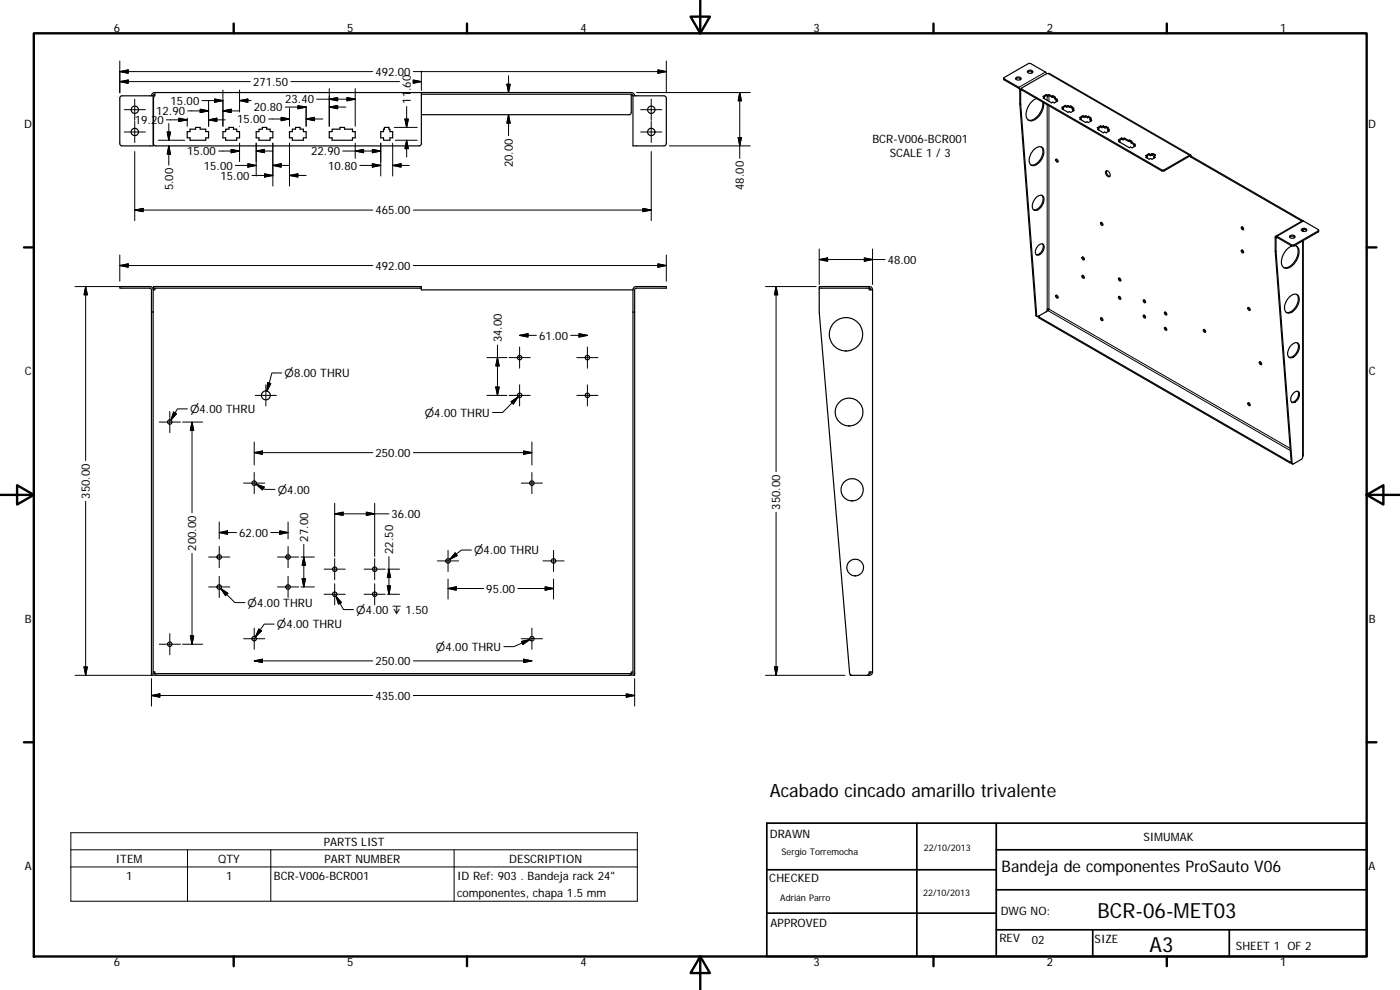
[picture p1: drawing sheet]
<svg xmlns="http://www.w3.org/2000/svg" width="420mm" height="297mm" viewBox="0 0 420 297" stroke-linecap="round" stroke-linejoin="round" font-family="sans-serif">
<g fill="none" stroke="#000" stroke-width=".36">
<path d="M36.1 29l.5-.3h9.4v15.1h-9.4l-.5-.4-.1-14zM46.5 27.8l-.7 .2-.3 .7M46.5 28.3h-.3l-.2 .4M46.5 27.8v.9l-.4 .7v13.7l.1 .5 .5 .2h79.1l.4-.2 .3-.5v-15.3M46.5 27.8h143l.6 .2 .4 .7M56.2 39.5h.8v-.7h1.7v-.6h1.4v.6h1.7v.7h.8v1.9h-.8v.7h-4.8v-.7h-.8zM66.9 39.5h.8v-.7h1v-.6h1.4v.6h.9v.7h.9v1.9h-.9v.7h-3.3v-.7h-.8zM76.9 39.5h.8v-.7h1v-.6h1.3v.6h1.1v.7h.8v1.9h-.8v.7h-3.4v-.7h-.8zM86.9 39.5h.8v-.7h1v-.6h1.4v.6h.9v.7h.9v1.9h-.9v.7h-3.3v-.7h-.8zM98.8 39.5h.9v-.7h2.3v-.6h1.4v.6h2.4v.7h.8v1.9h-.8v.7h-6.1v-.7h-.9zM115.4 38.2h1.3v.6h.3v.7h.8v1.9h-.8v.7h-1.9v-.7h-.8v-1.9h.8v-.7h.3zM126.5 28.3h63"/>
<path d="M189.5 28.3v5.5l-.5 .6h-62.5M189.5 28.3h.2l.3 .4M190 28.7h9.3l.6 .4 .1 14-.4 .6-9.6 .1zM301.2 23.5l.2 .5 4.6 2.7 .1 4.4M304.9 23.7a1.05 1.05 0 0 1 1.5 0M304.9 23.3a.92 .92 0 0 1 1.5 .4 .91 .91 0 0 1-1.6-.2zM306.3 31.2l-.2-.1 4.8 63.5 .3 .4M306.3 31.2l4.8 63.6 .3 .2 .5-.3M306.6 26.5l.1 .6 42 24.2h.7l7.6-4.4 .2 .1M308.4 21.7a1.1 1.1 0 0 1 1.5 0M308.4 21.3a.78 .78 0 0 1 .9-.3 .78 .78 0 0 1 .6 .8 .78 .78 0 0 1-.9 .3 .78 .78 0 0 1-.6-.8zM311.1 29.6a5.2 5.2 0 0 0-2.9 5.9 1.62 1.62 0 0 0 2.6 .2 5.6 5.6 0 0 0 2.4-4.9"/>
<path d="M312.9 30.6a5.1 5.1 0 0 1-3.8 5.5l-.5-.1M313.5 29.2l-.4 .2 2.5 1.5 .4-.3 .4 .3 1-.6-.4-.2M313.5 29.2l-.2 .4M314 28.3l-1 .6 .5 .3M314 28.7l-.7 .4M314 28.3v.4M314 28.3l.4 .3M314 28.7l.4 .2M314.2 22.1l-.5-.5-4.8-2.6-7.5 4.3v.4l4.7 2.7 .2 .7v4.1M314.4 28.6v.3M314.9 28.4l-.5 .2M314.9 28.4l.9 .5"/>
<path d="M314.9 28.4v.3M314.9 28.7l-.5 .2M314.9 28.7l.9 .5M315.8 28.9v.3M316 28.7l.7 .5-.2 .1v.3l.6 .4M316 28.7v.4M316 29.1l1.3 .7-.3 .3M316 28.7l-.2 .2M316 29.1l-.2 .1M317 30.1l.2 .4M319.1 32.5l-.1 .4M319.7 31.6l-1 .6 .4 .3"/>
<path d="M319.7 31.6l.4 .3M319.7 31.9l-.7 .5M319.7 31.6v.3M319.7 31.9l.4 .3M320.1 31.9v.3M320.5 31.6l-.4 .3M320.5 32l-.4 .2M320.5 31.6v.4M320.5 31.6l.5 .4M320.5 32l.5 .3M321 32v.3M321.3 31.8l.7 .4-.2 .2"/>
<path d="M321.3 31.8v.3M321.3 32.1l.5 .3M321.3 31.8l-.3 .2M321.3 32.1l-.3 .2M321.8 32.4l.5 .3-.4 .2 .5 .2-1 .6-.5-.2-.4 .2-1.8-1 .4-.2M321.8 32.4l.2 .5M321.9 32.9l.2 .4M324.5 35.5l-.2 .4M325 34.7l-1 .6 .5 .2M325 34.7l.4 .2M325 35l-.7 .4M325 34.7v.3"/>
<path d="M325 35l.4 .3M325.4 34.9v.4M325.8 34.7l-.4 .2M325.8 35l-.4 .3M325.8 34.7v.3M325.8 34.7l.6 .3M325.8 35l.6 .3M326.4 35v.3M326.6 34.9l.8 .4-.3 .1M326.6 34.9v.3M326.6 35.2l.5 .2M326.6 34.9l-.2 .1"/>
<path d="M326.6 35.2l-.2 .1M327.1 35.4l.5 .3-.4 .3 .4 .2-1 .6-.4-.3-.4 .2-1.7-1 .4-.2M327.1 35.4l.2 .5M327.2 36l.2 .4M329.7 38.6l-.3 .2 1.7 1 .4-.2 .4 .3 1-.6-.4-.3M329.7 38.6l-.1 .4M330.3 37.7l-1 .6 .4 .3M330.3 38.1l-.7 .4M330.3 37.7v.4M330.3 37.7l.4 .3M330.3 38.1l.4 .2M330.7 38v.3"/>
<path d="M331.1 37.8l.5 .3M331.1 37.8v.3M331.1 38.1l-.4 .2M331.1 38.1l.5 .3M331.1 37.8l-.4 .2M331.6 38.1v.3M331.9 37.9l.7 .4-.3 .2M331.9 37.9v.3M331.9 38.2l.5 .3M331.9 37.9l-.3 .2M331.9 38.2l-.3 .2M332.3 38.5v.3l.3 .2"/>
<path d="M332.3 38.5l.6 .3-.4 .2M332.5 39l.2 .5M310.3 44.9a1.69 1.69 0 0 1 2.8-.2 4.1 4.1 0 0 1-3.2 5 1.88 1.88 0 0 1-.7-3zM310.9 59.3a1.36 1.36 0 0 1 2.3-.2 3.3 3.3 0 0 1-2.7 4 2.07 2.07 0 0 1-.1-3.2zM312.5 44.1a3.6 3.6 0 0 1-1.1 4.8l-.9 .5-1.1 .1M312.7 58.6a3 3 0 0 1-2.5 4.3M316.9 47.9a.44 .44 0 0 1 .5 .2 .44 .44 0 0 1-.1 .5zM317.1 47.8l.5 .7M331.9 51.3a1.08 1.08 0 0 1 1.1 .5 1.08 1.08 0 0 1-.1 1.2 1.2 1.2 0 0 1-1-1.7zM332.1 51.2a1.31 1.31 0 0 0 1 1.7M336.1 42.2l-.4 .2 3.2 1.9 .4-.2 .5 .3 1-.6-.5-.3 .4-.2-1.3-.7M336.1 42.2l-.1 .4"/>
<path d="M336.6 41.4l-1 .6 .5 .2M336.6 41.7l-.7 .4M336.6 41.4v.3M336.6 41.4l.4 .3M336.6 41.7l.4 .3M337 41.7v.3M337.5 41.7l1.2 .8M337.5 41.4l-.5 .3M337.5 41.7l-.5 .3M337.5 41.4v.3M337.5 41.4l1.2 .8M338.7 42.2v.3"/>
<path d="M339 42l.7 .4-.3 .2M339 42v.3M339 42.3l.4 .3M339 42l-.3 .2M339 42.3l-.3 .2M339.4 42.6v.3l1 .6M340.3 43.5l.2 .4M344.3 47l-.4 .2 1 .6 .4-.3 .4 .3 1-.6-.4-.2M344.3 47l-.2 .3M344.8 46.1l-1 .6 .5 .3M344.8 46.4l-.7 .5M344.8 46.1v.3"/>
<path d="M344.8 46.1l.5 .3M344.8 46.4l.5 .3M345.3 46.4v.3M345.6 46.5l.2 .1M345.6 46.1l-.3 .3M345.6 46.1l.2 .1M345.6 46.1v.4M345.6 46.5l-.3 .2M345.8 46.2v.4M346.1 46.1l.7 .4-.3 .2M346.1 46.1v.3M346.1 46.4l.4 .3"/>
<path d="M346.1 46.1l-.3 .1M346.1 46.4l-.3 .2M346.3 47l.1 .4M346.5 46.7l.2 .1-.4 .2M346.5 46.7v.1M357.2 47l33.5 19.3M357.3 46.5l-42.4-24.4h-.9l-7.4 4.4 .1 .3 42.1 24.2h.6l7.7-4.5h.2l.2 .4M357.5 46.9l33.5 19.4M357.5 46.9l-.3 .1M311.7 73.6a.95 .95 0 0 1 1.3-.3 .95 .95 0 0 1 .3 1.3 1.96 1.96 0 0 1-2.3 1.8 2.21 2.21 0 0 1 .7-2.8zM312.9 73.2a2.32 2.32 0 0 1-1.9 3.2M324.8 77.1a.47 .47 0 0 1 .5 .3 .47 .47 0 0 1-.2 .6l-.4-.5z"/>
<path d="M325 77.1l.4 .8M330.4 66.8a.46 .46 0 0 1 .5 .3 .46 .46 0 0 1-.2 .5l-.3-.3zM330.5 66.7l.5 .8M372.6 68.1a.47 .47 0 0 1 .5 .3 .47 .47 0 0 1-.2 .6l-.4-.5zM372.6 75a.46 .46 0 0 1 .5 .3 .46 .46 0 0 1-.2 .6l-.4-.5zM372.8 68.1l.4 .7M372.8 75l.4 .7M382.9 70.9l8-4.6 4.8 2.7-.1 .3-7.5 4.3-4.9-2.7h-.3l-.2 4.4M383 75.5l-.3-.2 4.8 63.6 .4 .3M387 71.2l.8-.4 .8 .4M387.1 70.8a.79 .79 0 0 1 .9-.3 .79 .79 0 0 1 .5 .8 .8 .8 0 0 1-.9 .3 .8 .8 0 0 1-.5-.8zM388.5 73.7a1.9 1.9 0 0 1 1.3 2.5 5 5 0 0 1-3.9 4.3 1.92 1.92 0 0 1-1.3-2.6 5.7 5.7 0 0 1 3.1-4.1"/>
<path d="M388.9 73.8a3.9 3.9 0 0 1-.6 5 2.92 2.92 0 0 1-3.1 1.4M390.6 69.1l.8-.3 .7 .3M390.7 66.3h.1M390.7 68.7a.79 .79 0 0 1 .8-.2 .79 .79 0 0 1 .6 .7 .91 .91 0 0 1-1.5-.3zM391.1 72.2v64.5l-.4 1-2.7 1.6-.2-.3-4.8-63.5M391.1 68.8v.6M395.7 69.1l-.1 .5-7.5 4.3-5.1-2.7v4.3M46 87v115.6h-.5v-109h.5M46.1 86h80.4v.5h-80.4zM46.5 86.5a.35 .35 0 0 1 0 .5 .35 .35 0 0 1-.5 0l-.3-.7-.5-.3h-9.2v.5l9.2 .1 .3 .4v6.6M126.5 86.5v.5h63.5M190 87v6.6"/>
<path d="M190 87l.3-.8 .7-.2h9v.5h-9l-.5 .2v.3v115.6h-.5v-109h.5M245.9 86.5v7.1l9.1 108.4 .1 .4 .5 .2M260.9 86l.8 .3 .2 .7M260.9 86h-15v.5M260.9 86v.5h-15M261.9 87h-.4a.41 .41 0 0 1-.5 0 .41 .41 0 0 1-.1-.5l.4 .2 .1 .3M261.9 87v114.6M311.8 94.9l.1 .5 75.1 43.4 .5 .1M311.9 94.7v.4l75.1 43.4 .5 .1M313.9 93.6l.3-.4 .1-.4h.5l-.3 .4-2.6 1.5M316.9 88.7a.45 .45 0 0 1 .5 .2 .45 .45 0 0 1-.1 .6zM317.1 88.6l.5 .7"/>
<path d="M324.8 82.7a.45 .45 0 0 1 .5 .2 .45 .45 0 0 1-.2 .6l-.3-.3zM325 82.6l.4 .8M330.4 95.4a.46 .46 0 0 1 .5 .2 .46 .46 0 0 1-.2 .6l-.3-.3zM330.5 95.3l.5 .8M335.8 89a.48 .48 0 0 1 .5 .3 .48 .48 0 0 1-.2 .5l-.3-.3zM335.8 83.5a.47 .47 0 0 1 .5 .3 .47 .47 0 0 1-.2 .5l-.3-.3zM335.9 88.9l.5 .8M335.9 83.4l.5 .8M343.2 90a.47 .47 0 0 1 .5 .3 .47 .47 0 0 1-.2 .5l-.4-.4zM343.2 94.6a.46 .46 0 0 1 .5 .3 .46 .46 0 0 1-.2 .5l-.3-.3zM343.4 90l.4 .7M343.4 94.6l.4 .7"/>
<path d="M349.5 98.3a.43 .43 0 0 1 .6 .2 .43 .43 0 0 1-.2 .6zM349.5 93.7a.43 .43 0 0 1 .6 .2 .43 .43 0 0 1-.2 .6zM349.7 98.2l.5 .8M349.7 93.6l.5 .8M361.2 98.9a.46 .46 0 0 1 .5 .3 .46 .46 0 0 1-.2 .5l-.4-.5zM361.4 98.8l.4 .8M374.6 92.3a.47 .47 0 0 1 .5 .3 .47 .47 0 0 1-.2 .5l-.4-.5zM374.7 92.3l.5 .7M386.9 89.1a1.7 1.7 0 0 1 2.9-.2 4.1 4.1 0 0 1-3.3 5 2.15 2.15 0 0 1-.5-3.4zM389.1 88.3a3.7 3.7 0 0 1-1.1 4.8l-.9 .6h-1.1M378 108.6a.46 .46 0 0 1 .5 .2 .46 .46 0 0 1-.2 .6l-.3-.3zM378.2 108.5l.1 .5 .3 .3"/>
<path d="M387.5 103.6a1.3 1.3 0 0 1 1.2-.8 1.3 1.3 0 0 1 1.2 .8 3.3 3.3 0 0 1-2.7 3.8 1.87 1.87 0 0 1-.3-2.9zM388.3 117.8a.96 .96 0 0 1 1.4-.3 .96 .96 0 0 1 .2 1.4 1.93 1.93 0 0 1-2.3 1.7 2.18 2.18 0 0 1 .7-2.8zM389.3 102.9a3.1 3.1 0 0 1-2.5 4.3M389.5 117.4a2.33 2.33 0 0 1-1.9 3.2M374.6 120.9a.44 .44 0 0 1 .5 .2 .44 .44 0 0 1-.2 .6l-.3-.3zM374.7 120.8l.5 .8M46 201.6h.1a.35 .35 0 0 1 .3 .1 .35 .35 0 0 1 .1 .4M46.5 202.1h143v.5h-143zM190 201.6a.37 .37 0 0 0-.5 .1 .37 .37 0 0 0 0 .4M255.2 202.5v.1h.4M260.8 202.1h.1M261.4 201.6l-.1 .3-.4 .2"/>
<path d="M261.9 201.6h-.1a.65 .65 0 0 0-.7 0 .65 .65 0 0 0-.3 .7l-.6 .3M261.9 201.6l-.2 .6-.6 .4h-5.5"/>
<circle cx="40.5" cy="32.9" r="1.1"/>
<circle cx="40.5" cy="39.6" r="1.1"/>
<circle cx="195.5" cy="32.9" r="1.1"/>
<circle cx="195.5" cy="39.6" r="1.1"/>
<circle cx="79.8" cy="118.6" r="1.33"/>
<circle cx="156" cy="118.6" r=".67"/>
<circle cx="156" cy="107.3" r=".67"/>
<circle cx="176.3" cy="118.6" r=".66"/>
<circle cx="176.3" cy="107.3" r=".66"/>
<circle cx="253.9" cy="100.3" r="5"/>
<circle cx="50.9" cy="126.6" r=".67"/>
<circle cx="254.8" cy="123.6" r="4.2"/>
<circle cx="76.3" cy="145" r=".66"/>
<circle cx="159.6" cy="145" r=".67"/>
<circle cx="255.7" cy="147" r="3.3"/>
<circle cx="65.8" cy="176.1" r=".67"/>
<circle cx="65.8" cy="167.1" r=".67"/>
<circle cx="86.4" cy="176.1" r=".66"/>
<circle cx="86.4" cy="167.1" r=".67"/>
<circle cx="100.5" cy="178.3" r=".67"/>
<circle cx="100.5" cy="170.8" r=".67"/>
<circle cx="112.5" cy="170.8" r=".66"/>
<circle cx="112.5" cy="178.3" r=".66"/>
<circle cx="134.5" cy="168.3" r=".66"/>
<circle cx="166.1" cy="168.3" r=".67"/>
<circle cx="256.6" cy="170.3" r="2.5"/>
<circle cx="51" cy="193.3" r=".67"/>
<circle cx="76.3" cy="191.6" r=".66"/>
<circle cx="159.6" cy="191.6" r=".67"/>
</g>
<g fill="none" stroke="#000" stroke-width=".3">
<path d="M36 18.3v9.5M200 18.3v9.5M36 24.5l2.5-.5v1zM36 21.5l2.5-.5v1zM36 24.5h39.1M37.3 32.9h6.3M37.3 39.6h6.3M40.4 29.7v6.4M40.4 36.4v6.4M49.9 36h6.3M50.2 39.6h1l-.5 2.5zM50.7 37.1v5"/>
<path d="M53.7 35.5l2.5 .5-2.5 .4zM56.2 35.4v2.5M56.3 33.3h6.3M60.1 32.8l2.5 .5-2.5 .5zM60.6 30.2h6.3M62.6 30.1v7.8M62.6 36l2.5-.5v.9zM62.6 36h5M64.4 29.7l2.5 .5-2.5 .5zM66.9 33.3l2.5-.5v1zM66.9 33.3h5M66.9 27v10.9"/>
<path d="M71.9 30.2l2.5-.5v1zM71.9 27v6.6M71.9 37.8v.1M71.9 30.2h3.4M80.6 35.7h6.3M84.4 35.2l2.5 .5-2.5 .5zM85.6 32.1h6.3M86.9 32.5v5.4M87.3 24.5h32.6M89.4 31.9v.7l2.5-.5M90.6 31.9l1.3 .2M91.9 31.9v6"/>
<path d="M91.9 35.7l2.5-.5v1zM91.9 35.7h5M95 29.8h11.6M98.8 29.8l2.5-.5v.9zM98.8 32.1l2.5-.5v1zM98.8 26.6v11.3M98.8 32.1h5M104.1 29.3l2.5 .5-2.5 .4zM106.6 26.6v11.3M111.9 21.5h-75.9M118.3 38.2h6.9M121.5 35.7h1l-.5 2.5z"/>
<path d="M122 32v6.2M124 21.5h76M124.2 24l2.3 .5-2.3 .4M124.2 24.5h2.3M126.5 21.3v5.9M152.1 25.3h1l-.5 2.5zM152.6 22.8v5M152.6 34.4v6.3M152.6 34.4l.5 2.5h-1zM191 27.8h34.2M192.3 32.9h6.3M192.3 39.6h6.3"/>
<path d="M195.4 29.7v6.4M195.4 36.4v6.4M197.5 21l2.5 .5-2.5 .5zM222 27.8v19.7M222 27.8l.5 2.4h-1zM301.4 23.7v.3M306.1 27l.2 .1 .3-.1M306.7 26.8v.3M313.7 21.6l-7.9 4.6v.3M314.3 28.8v1.3M314.3 31.4v61.4M314.5 22.1l42.5 24.5"/>
<path d="M314.8 31.7v61.1l72.4 41.7M314.8 28.7v1.7M40.4 45.5v20.7M47.5 42.1h7.9M50.7 43.8v5.8M50.7 43.8l.5 2.4h-1zM65.6 45.3h6.3M69.4 44.8l2.5 .5-2.5 .5zM70.6 49.6h6.3M71.9 42.9v5.6M74.4 49.1l2.5 .5-2.5 .5zM75.6 52.6h6.3"/>
<path d="M76.9 45.3l2.5-.5v1zM76.9 45.3h5M76.9 42.9v9.9M79.4 52.2l2.5 .4-2.5 .5zM81.9 49.6h5M81.9 49.6l2.5-.5v1zM81.9 42.9v12.9M86.9 52.6l2.5-.4v.9zM86.9 52.6h5M86.9 42.9v12.9M102.9 45.3h11.4M106.6 42.9v4.6"/>
<path d="M106.6 45.3l2.5-.5v1zM108 49.6h6.3M111.7 49.1l2.6 .5-2.6 .5zM111.7 44.8l2.6 .5-2.6 .5zM114.3 42.9v9.9M117.8 49.6l2.6-.5v1zM117.8 42.9v9.9M117.8 49.6h5M118.6 42.1h6.6M122 42.1v5M122 42.1l.5 2.5h-1zM195.4 45.5v20.7"/>
<path d="M200.9 43.8h24.3M221.5 41.3h1l-.5 2.5zM348.7 51v.3M349.4 51v.3M357 46.9l.2 .1M36 76.5v7.9M36 79.7l2.5-.5v1zM36 79.7h75.9M40.4 63l2.6-.5v1zM40.4 63h71.5M124 63h71.4M124 79.7h76"/>
<path d="M192.9 62.5l2.5 .5-2.5 .5zM197.5 79.2l2.5 .5-2.5 .5zM200 76.5v7.9M245.9 74.7v10.7M245.9 77.9l2.5-.5v1zM259.4 77.4l2.5 .5-2.5 .5zM261.9 74.7v10.7M265.7 77.9h-19.8M387.7 73.5v.3M388.3 73.5v.3M390.7 66.3v.1M390.9 68.9v.5"/>
<path d="M390.9 72.3v64.7M391.2 66.3l-8 4.6v.3h-.5M395.6 69.3v.3M22.5 86h22.6M25.7 86v52.2M25.7 86l.5 2.5h-1zM229.7 86h15.3M232.9 86v55.5M232.9 86l.5 2.5h-1zM310.9 94.6l.2 .2M311.9 95.1v.3M314.5 93.2l72.8 42"/>
<path d="M76.6 118.6h6.4M79.8 115.5v6.3M80.3 114.8l1 .3-1.2 2.2zM84.6 111.9h-3l-1.5 5.4M146.1 107.3h6M146.1 118.6h6M148.8 116.1h1l-.5 2.5zM149.3 103.5v15.1M149.3 107.3l.5 2.5h-1zM152.8 107.3h6.3M152.8 118.6h6.3M155.5 119.1l-4.7 4.7h-3"/>
<path d="M155.9 100.6l2.6-.5v1zM155.9 100.6h5.1M155.9 104.1v6.4M155.9 115.5v6.3M171.3 100.6h5M173.1 107.3h6.4M173.1 118.6h6.4M173.8 100.1l2.5 .5-2.5 .5zM176.3 104.1v6.4M176.3 115.5v6.3M47.8 126.6h6.3M51 123.5v6.3"/>
<path d="M52.1 123.6l.9 .5-1.7 1.9zM54.8 126.6h6M56.2 122.7h-3l-1.9 3.3M57.6 126.6l.5 2.5h-1zM57.6 126.6v27.3M76.3 132.6v6.9M76.3 135.8l2.5-.5v1zM76.3 135.8h35.6M124 135.8h35.6M153.4 120.5l2.1-1.4-1.4 2.1zM157.1 135.3l2.5 .5-2.5 .5zM159.6 132.6v6.9"/>
<path d="M387 138.5v.3M387.5 138.9l.3 .1M25.7 150.4v52.2M65.8 159.8l2.5-.5v1zM65.8 159.8h5.2M65.8 156.6v5.1M73.1 144.9h6.4M76.3 141.8v6.3M76.9 145.3l2.6 1.5h3M76.9 145.3l2.4 .8-.5 .9zM81.3 159.8h5.2M84 159.3l2.5 .5-2.5 .5z"/>
<path d="M86.5 156.6v5.1M100.4 154.2l2.6-.5v.9zM100.4 151v15.9M109.9 153.7l2.5 .5-2.5 .4zM112.4 151v15.9M116.7 154.2h-16.3M156.5 144.9h6.3M159.6 141.8v6.3M232.9 153.7v48.9M57.6 166.1v27.2M62.6 167.1h6.4M62.6 176.1h6.4"/>
<path d="M65.8 164v6.3M65.8 172.9v6.4M66.3 176.6l4.2 4.2h3M66.3 176.6l2.1 1.4-.7 .7zM83.3 167.1h6.3M83.3 176.1h6.3M86.5 164v6.3M86.5 172.9v6.4M90.3 167.1h4M90.3 176.1h4M90.7 173.6h1l-.5 2.5zM91.2 163.4v12.7"/>
<path d="M91.2 167.1l.5 2.5h-1zM97.3 178.3h6.3M97.3 170.8h6.3M100.4 167.6v6.3M100.4 175.1v6.4M100.8 178.9l2.3 4h3M100.8 178.9l1.7 1.9-.9 .5zM109.3 178.3h6.3M109.3 170.8h6.3M112.4 167.6v6.3M112.4 175.1v6.4M116.2 175.8h1l-.5 2.5z"/>
<path d="M116.3 178.3h3.6M116.3 170.8h3.6M116.7 167v11.3M116.7 170.8l.5 2.5h-1zM131.3 168.3h6.3M134.5 176.6l2.4-.5v1zM134.5 176.6h10.6M134.5 165.1v6.4M134.5 173.7v6M136.6 165.9l.6 .8-2.2 1.2zM141.5 165h-3l-3.5 2.9M155.4 176.6h10.7"/>
<path d="M163 168.3h6.3M163.6 176.1l2.5 .5-2.5 .5zM166.1 165.1v6.4M166.1 173.7v6M47.8 193.3h6.3M51 190.1v6.4M54.8 193.3h6M57.1 190.8h1l-.5 2.5zM73.1 191.6h6.4M76.3 198.3l2.5-.5v1zM76.3 198.3h35.6M76.3 188.5v6.3"/>
<path d="M77.7 188.7l.8 .6-1.8 1.8zM82.3 187.3h-3l-2.6 3.8M124 198.3h35.6M156.5 191.6h6.3M156.5 192.4l2.5-.5-2.1 1.5zM157.1 197.8l2.5 .5-2.5 .5zM159 191.9l-4.8 2.1h-3M159.6 188.5v6.3M22.5 202.6h23M25.2 200.1h1l-.5 2.5zM45.5 203.6v8.3M45.5 208.7l2.5-.5v1z"/>
<path d="M45.5 208.7h66.4M124 208.7h66.5M187.9 208.2l2.6 .5-2.6 .5zM190.5 203.6v8.3M229.7 202.6h23.9M232.4 200.1h1l-.5 2.5zM21.3 249.9h170v20.5h-170zM21.3 255h170M56.3 255v15.4M81.3 255v15.4M136.3 255v15.4M21.3 260.1h170"/>
</g>
<g fill="none" stroke="#000" stroke-width=".71">
<path d="M10.1 10h400.1v277h-400.1zM70.1 7.1v2.9M140.2 7.1v2.9M207.3 5h5.8l-2.9 5zM210.2 0v10M280.2 7.1v2.9M350.2 7.1v2.9M7.2 74.2h2.9M410.2 74.2h2.9M.2 148.5h9.9M5.1 145.6l5 2.9-5 2.9zM410.2 148.5l5-2.9v5.8z"/>
<path d="M410.2 148.5h9.9M7.2 222.7h2.9M410.2 222.7h2.9M70.1 287v2.9M140.2 287v2.9M210.2 287l2.9 5h-5.8zM210.2 287v10M280.2 287v2.9M350.2 287v2.9"/>
</g>
<path d="M230.1 247h180.1v40h-180.1zM275.2 247v40M299 255h111.2M299 247v40M230.1 274h68.9M230.1 261h68.9M299 279h111.2M299 267h111.2M327.9 279v8M368.9 279v8" fill="none" stroke="#000" stroke-width=".51"/>
<g fill="#000" stroke="#000" stroke-width=".3">
<path d="M36 24.5l2.5-.5v1zM36 21.5l2.5-.5v1zM50.2 39.6h1l-.5 2.5zM53.7 35.5l2.5 .5-2.5 .4zM60.1 32.8l2.5 .5-2.5 .5zM64.4 29.7l2.5 .5-2.5 .5zM62.6 36l2.5-.5v.9zM66.9 33.3l2.5-.5v1zM71.9 30.2l2.5-.5v1zM84.4 35.2l2.5 .5-2.5 .5zM89.4 31.6l2.5 .5-2.5 .5zM91.9 35.7l2.5-.5v1z"/>
<path d="M98.8 29.8l2.5-.5v.9zM98.8 32.1l2.5-.5v1zM104.1 29.3l2.5 .5-2.5 .4zM121.5 35.7h1l-.5 2.5zM124 24l2.5 .5-2.5 .5zM152.1 25.3h1l-.5 2.5zM152.6 34.4l.5 2.5h-1zM197.5 21l2.5 .5-2.5 .5zM222 27.8l.5 2.4h-1zM50.7 43.8l.5 2.4h-1zM69.4 44.8l2.5 .5-2.5 .5zM74.4 49.1l2.5 .5-2.5 .5z"/>
<path d="M79.4 52.2l2.5 .4-2.5 .5zM76.9 45.3l2.5-.5v1zM81.9 49.6l2.5-.5v1zM86.9 52.6l2.5-.4v.9zM106.6 45.3l2.5-.5v1zM111.7 49.1l2.6 .5-2.6 .5zM111.7 44.8l2.6 .5-2.6 .5zM117.8 49.6l2.6-.5v1zM122 42.1l.5 2.5h-1zM221.5 41.3h1l-.5 2.5zM36 79.7l2.5-.5v1zM40.4 63l2.6-.5v1z"/>
<path d="M192.9 62.5l2.5 .5-2.5 .5zM245.9 77.9l2.5-.5v1zM259.4 77.4l2.5 .5-2.5 .5zM25.7 86l.5 2.5h-1zM197.5 79.2l2.5 .5-2.5 .5zM232.9 86l.5 2.5h-1zM80.3 114.8l1 .3-1.2 2.2zM148.8 116.1h1l-.5 2.5zM149.3 107.3l.5 2.5h-1zM155.9 100.6l2.6-.5v1zM173.8 100.1l2.5 .5-2.5 .5zM52.1 123.6l.9 .5-1.7 1.9z"/>
<path d="M57.6 126.6l.5 2.5h-1zM76.3 135.8l2.5-.5v1zM153.4 120.5l2.1-1.4-1.4 2.1zM157.1 135.3l2.5 .5-2.5 .5zM65.8 159.8l2.5-.5v1zM76.9 145.3l2.4 .8-.5 .9zM100.4 154.2l2.6-.5v.9zM109.9 153.7l2.5 .5-2.5 .4zM66.3 176.6l2.1 1.4-.7 .7zM84 159.3l2.5 .5-2.5 .5zM90.7 173.6h1l-.5 2.5zM91.2 167.1l.5 2.5h-1z"/>
<path d="M116.2 175.8h1l-.5 2.5zM116.7 170.8l.5 2.5h-1zM136.6 165.9l.6 .8-2.2 1.2zM134.5 176.6l2.4-.5v1zM163.6 176.1l2.5 .5-2.5 .5zM57.1 190.8h1l-.5 2.5zM77.7 188.7l.8 .6-1.8 1.8zM76.3 198.3l2.5-.5v1zM100.8 178.9l1.7 1.9-.9 .5zM156.5 192.4l2.5-.5-2.1 1.5zM157.1 197.8l2.5 .5-2.5 .5zM25.2 200.1h1l-.5 2.5z"/>
<path d="M45.5 208.7l2.5-.5v1zM187.9 208.2l2.6 .5-2.6 .5zM232.4 200.1h1l-.5 2.5z"/>
</g>
<g font-size="6.3">
<text x="329.4" y="275.4">BCR-06-MET03</text>
<text x="345" y="285.6">A3</text>
</g>
<text font-size="5.5" x="231" y="239.3">Acabado cincado amarillo trivalente</text>
<text font-size="4.8" x="300.6" y="261.8">Bandeja de componentes ProSauto V06</text>
<g font-size="3.5">
<text x="34.2" y="9.6">6</text>
<text x="104.2" y="9.6">5</text>
<text x="174.2" y="9.6">4</text>
<text x="244.2" y="9.6">3</text>
<text x="314.2" y="9.6">2</text>
<text x="384.2" y="9.6">1</text>
<text x="112.7" y="22.8">492.00</text>
<text x="75.9" y="25.8">271.50</text>
<text x="123.3" y="27.3" transform="rotate(-90 123.3 27.3)">.60</text>
<text x="46.9" y="34.5">12.90</text>
<text x="51.1" y="31.5">15.00</text>
<text x="76.2" y="33.4">20.80</text>
<text x="85.6" y="31">23.40</text>
<text x="123.3" y="31.2" transform="rotate(-90 123.3 31.2)">11</text>
<text x="7.3" y="38.4">D</text>
<text x="40.4" y="37.2">19.20</text>
<text x="71.2" y="37">15.00</text>
<text x="410.6" y="38.4">D</text>
<text x="56.1" y="46.6">15.00</text>
<text x="93.4" y="46.6">22.90</text>
<text x="261.8" y="42.8">BCR-V006-BCR001</text>
<text x="267" y="47">SCALE 1 / 3</text>
<text x="61.1" y="50.9">15.00</text>
<text x="66.2" y="53.9">15.00</text>
<text x="98.5" y="50.9">10.80</text>
<text x="153.9" y="50.2" transform="rotate(-90 153.9 50.2)">20.00</text>
<text x="52" y="57.1" transform="rotate(-90 52 57.1)">5.00</text>
<text x="223.3" y="57" transform="rotate(-90 223.3 57)">48.00</text>
<text x="112.7" y="64.3">465.00</text>
<text x="112.7" y="81">492.00</text>
<text x="266.4" y="79.2">48.00</text>
<text x="161.8" y="101.9">61.00</text>
<text x="150.6" y="102.7" transform="rotate(-90 150.6 102.7)">34.00</text>
<text x="7.4" y="112.6">C</text>
<text x="410.8" y="112.6">C</text>
<text x="112.7" y="137.1">250.00</text>
<text x="27" y="149.6" transform="rotate(-90 27 149.6)">350.00</text>
<text x="117.5" y="155.4">36.00</text>
<text x="234.2" y="152.9" transform="rotate(-90 234.2 152.9)">350.00</text>
<text x="71.8" y="161">62.00</text>
<text x="58.9" y="165.2" transform="rotate(-90 58.9 165.2)">200.00</text>
<text x="92.5" y="162.6" transform="rotate(-90 92.5 162.6)">27.00</text>
<text x="118" y="166.2" transform="rotate(-90 118 166.2)">22.50</text>
<text x="146" y="177.8">95.00</text>
<text x="7.4" y="186.9">B</text>
<text x="410.8" y="186.9">B</text>
<text x="112.7" y="199.6">250.00</text>
<text x="112.7" y="210">435.00</text>
<text x="231.1" y="251.4">DRAWN</text>
<text x="97.1" y="253.7">PARTS LIST</text>
<text x="343.2" y="252.3">SIMUMAK</text>
<text x="7.4" y="261.1">A</text>
<text x="34.8" y="258.8">ITEM</text>
<text x="37.8" y="263.9">1</text>
<text x="65.5" y="258.8">QTY</text>
<text x="67.8" y="263.9">1</text>
<text x="82.2" y="264">BCR-V006-BCR001</text>
<text x="97.4" y="258.8">PART NUMBER</text>
<text x="137.2" y="264">ID Ref: 903 . Bandeja rack 24&quot;</text>
<text x="152.8" y="258.8">DESCRIPTION</text>
<text x="410.8" y="261.1">A</text>
<text x="137.2" y="269.2">componentes, chapa 1.5 mm</text>
<text x="230.9" y="264.6">CHECKED</text>
<text x="300.3" y="274.5">DWG NO:</text>
<text x="231.3" y="278.2">APPROVED</text>
<text x="299.9" y="282.6">REV</text>
<text x="309.7" y="283.3">02</text>
<text x="328.5" y="283">SIZE</text>
<text x="370.9" y="285.1">SHEET 1 OF 2</text>
<text x="34.2" y="289.9">6</text>
<text x="104.2" y="289.9">5</text>
<text x="174.2" y="289.9">4</text>
<text x="244.2" y="289.9">3</text>
<text x="314.2" y="289.9">2</text>
<text x="384.2" y="289.9">1</text>
</g>
<g font-size="3.3">
<text x="85.4" y="113.2">⌀8.00 THRU</text>
<text x="57.1" y="124">⌀4.00 THRU</text>
<text x="127.5" y="125">⌀4.00 THRU</text>
<text x="83.3" y="148.1">⌀4.00</text>
<text x="142.3" y="166.3">⌀4.00 THRU</text>
<text x="74.3" y="182.1">⌀4.00 THRU</text>
<text x="106.9" y="184.1">⌀4.00 ↧ 1.50</text>
<text x="83.1" y="188.5">⌀4.00 THRU</text>
<text x="130.8" y="195.3">⌀4.00 THRU</text>
</g>
<g font-size="2.7">
<text x="234.5" y="256.6">Sergio Torremocha</text>
<text x="277.3" y="255.2">22/10/2013</text>
<text x="277" y="268.7">22/10/2013</text>
<text x="234.2" y="270.2">Adrián Parro</text>
</g>
</svg>
